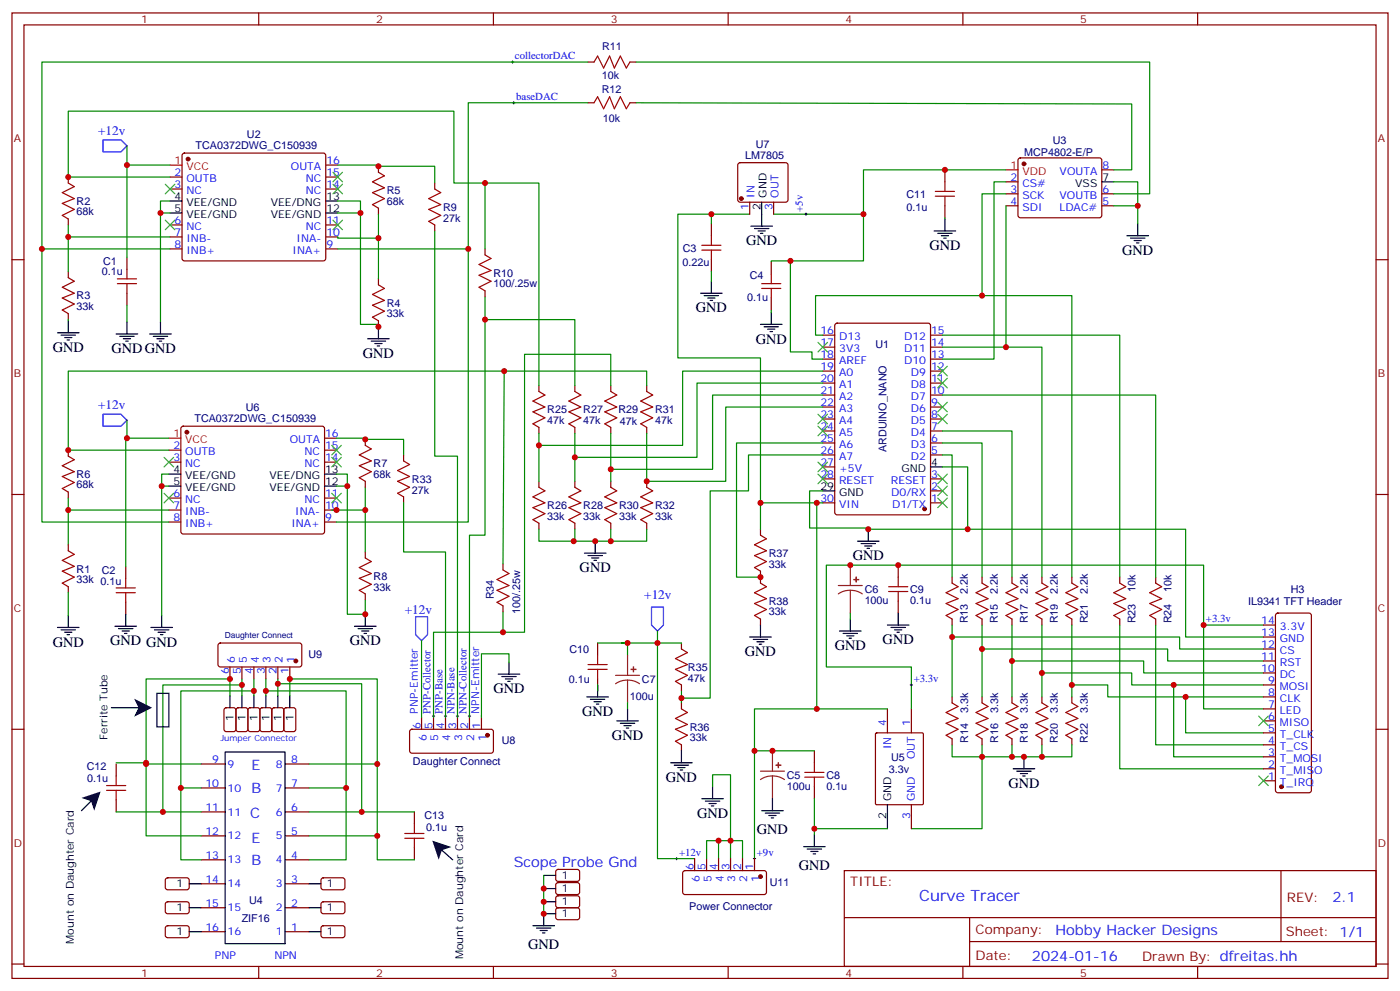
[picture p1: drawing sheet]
<svg xmlns="http://www.w3.org/2000/svg" width="412mm" height="292mm" viewBox="0 0 412 292" stroke-linecap="round" stroke-linejoin="round" font-family="sans-serif">
<g fill="none" stroke="#870000" stroke-width=".35">
<path d="M3.5 3.8h405.4v284.3h-405.4zM7.1 7.3h398.2v277.3h-398.2zM76.2 3.8v3.5M145.3 3.8v3.5M173.2 18.3h1.8M185.6 18.3h1.7M214.5 3.8v3.5M283.6 3.8v3.5M352.8 3.8v3.5M173.2 30.3h1.8M185.6 30.3h1.7M20.1 52.1v1.8"/>
<path d="M50.1 52.1h3.5M50.1 55.7h3.5M53.9 45.3l.4-.2h40.9l.5 .2 .3 .5-.1 30.6-.7 .4h-41.1l-.5-.7v-30.3zM96 52.1h3.5M96 55.7h3.5M96 48.6h3.5M111.5 49v1.7M128.1 53.9v1.8M217.5 48.1l.5-.2h13.4l.5 .2 .2 .5v10.2l-.2 .5-.5 .2h-13.4l-.5-.2-.2-.5v-10.2zM220.8 59.5v3.6M227.9 59.5v3.6M278.3 50v3.6"/>
<path d="M296.3 53.6h3.6M296.3 57.1h3.6M300.1 46.7l.5-.2h23.2l.5 .2 .3 .5-.1 16.5-.7 .4h-23.5l-.4-.7v-16.2zM324.6 57.1h3.5M324.6 50h3.5M3.5 76.5h3.6M20.1 64.5v1.8M37.4 75.8v3.5M50.1 66.3h3.5M50.1 69.8h3.5M50.1 73.3h3.5M96 66.3h3.5"/>
<path d="M96 69.8h3.5M96 73.3h3.5M111.5 61.3v1.8M128.1 66.3v1.7M142.9 73.3v1.8M209.5 65.9v3.5M209.5 76.5v3.5M227.2 77.2v3.5M278.3 60.6v3.5M296.3 60.6h3.6M324.6 60.6h3.5M405.3 76.5h3.6"/>
<path d="M20.1 80v1.8M20.1 92.4v1.7M37.4 86.4v3.5M111.5 82.1v1.8M111.5 94.5v1.7M142.9 85.7v1.7M227.2 87.8v3.5M242.4 98.7h3.5M246.1 95.4l.5-.2h26.8l.7 .4v55.3l-.5 .7h-27l-.7-.4v-55.3zM274.1 98.7h3.5M158.7 113.5v1.8M169.3 113.5v1.8"/>
<path d="M179.9 113.5v1.8M190.5 113.5v1.8M242.4 119.9h3.5M242.4 116.3h3.5M242.4 112.8h3.5M242.4 109.3h3.5M242.4 105.8h3.5M242.4 102.2h3.5M274.1 119.9h3.5M274.1 116.3h3.5M274.1 112.8h3.5M274.1 109.3h3.5"/>
<path d="M274.1 105.8h3.5M274.1 102.2h3.5M20.1 132.6v1.7M49.7 132.6h3.6M49.7 136.1h3.6M53.5 125.7l.5-.2h40.9l.5 .2 .2 .5-.1 30.6-.6 .5-41.2-.1-.4-.6v-30.4zM95.6 132.6h3.5M95.6 136.1h3.5M95.6 129h3.5M107.6 129.4v1.8M118.9 134v1.7M158.7 125.9v1.7"/>
<path d="M169.3 125.9v1.7M179.9 125.9v1.7M190.5 125.9v1.7M242.4 134h3.5M242.4 130.5h3.5M242.4 126.9h3.5M242.4 123.4h3.5M242.4 137.5h3.5M274.1 134h3.5M274.1 130.5h3.5M274.1 126.9h3.5M274.1 123.4h3.5"/>
<path d="M3.5 145.6h3.6M20.1 144.9v1.8M49.7 146.7h3.6M49.7 150.2h3.6M49.7 153.7h3.6M95.6 146.7h3.5M95.6 150.2h3.5M95.6 153.7h3.5M107.6 141.7v1.8M118.9 146.3v1.8M158.7 141.7v1.8M158.7 154.1v1.8"/>
<path d="M169.3 141.7v1.8M169.3 154.1v1.8M179.9 141.7v1.8M179.9 154.1v1.8M190.5 141.7v1.8M190.5 154.1v1.8M224 155.9v1.7M242.4 148.1h3.5M242.4 141h3.5M274.1 148.1h3.5M274.1 144.6h3.5M274.1 141h3.5"/>
<path d="M405.3 145.6h3.6M20.1 160.4v1.8M20.1 172.8v1.8M37 166.8v3.5M37 177.4v3.5M107.6 162.6v1.7M107.6 174.9v1.8M148.2 166.1v1.8M148.2 178.4v1.8M224 168.2v3.5M264.6 166.4v3.6M264.6 177v3.6"/>
<path d="M280.5 170v1.7M289.3 170v1.7M298.1 170v1.7M306.9 170v1.7M315.7 170v1.7M329.8 170v1.7M340.4 170v1.7M64.4 189.6l.5-.2h23.6l.4 .7-.1 5.9-.6 .4h-23.6l-.4-.7v-5.6zM67.7 196.4v3.6M71.3 196.4v3.6M74.8 196.4v3.6M78.3 196.4v3.6"/>
<path d="M81.8 196.4v3.6M85.4 196.4v3.6M176 189.4v3.5M176 200v3.5M200.7 189.4v1.7M224 182.3v1.8M280.5 182.3v1.8M289.3 182.3v1.8M298.1 182.3v1.8M306.9 182.3v1.8M315.7 182.3v1.8M329.8 182.3v1.8"/>
<path d="M340.4 182.3v1.8M372.2 198.2h3.5M372.2 194.7h3.5M372.2 191.1h3.5M372.2 187.6h3.5M372.2 184.1h3.5M375.9 180.8l.5-.2h9.2l.5 .2 .2 .5v51.5l-.2 .5-.5 .2h-9.2l-.5-.3-.2-.4v-51.5zM3.5 214.8h3.6M66.2 208.6l.5-.2h2.1l.6 .5 .1 5.9-.5 .6-2.3 .1-.7-.5v-5.9zM69.7 208.6l.5-.2h2.1l.7 .5v5.9l-.4 .6-2.4 .1-.6-.5-.1-5.9zM73.3 208.6l.4-.2h2.1l.7 .5 .1 5.9-.5 .6-2.4 .1-.6-.5-.1-5.9zM76.8 208.6l.5-.2h2.1l.6 .5 .1 5.9-.5 .6-2.3 .1-.7-.5v-5.9z"/>
<path d="M80.3 208.6l.5-.2h2.1l.7 .5v5.9l-.5 .6-2.3 .1-.7-.5v-5.9zM83.8 208.6l.5-.2h2.1l.7 .5v5.9l-.4 .6-2.4 .1-.6-.5-.1-5.9zM120.9 215l.5-.2h23.5l.4 .7v5.9l-.7 .4h-23.5l-.5-.7v-5.6zM124.2 211.2v3.6M127.7 211.2v3.6M131.2 211.2v3.6M134.8 211.2v3.6M138.3 211.2v3.6M141.8 211.2v3.6M200.7 201.7v1.8M200.7 207v1.8M200.7 219.4v1.7"/>
<path d="M257.9 216l.3-.2h13.4l.3 .2 .1 20.6-.2 .3-13.6 .1-.3-.2zM261.4 208.8v7M268.5 208.8v7M280.5 205.2v1.8M280.5 217.6v1.8M289.3 205.2v1.8M289.3 217.6v1.8M298.1 205.2v1.8M298.1 217.6v1.8M306.9 205.2v1.8M306.9 217.6v1.8M315.7 205.2v1.8"/>
<path d="M315.7 217.6v1.8M372.2 219.4h3.5M372.2 215.8h3.5M372.2 212.3h3.5M372.2 208.8h3.5M372.2 205.2h3.5M372.2 201.7h3.5M405.3 214.8h3.6M34.2 225v3.5M34.2 235.6v3.5M59.3 239.1h7M59.3 232.1h7"/>
<path d="M59.3 225h7M84 239.1h7M84 232.1h7M84 225h7M122.1 239.1v3.5M239.9 221.1v3.5M239.9 231.7v3.5M268.5 237v7.1M372.2 229.9h3.5M372.2 226.4h3.5M372.2 222.9h3.5M48.9 258.7l.5-.2 5.9 .1 .4 .6v2.4l-.7 .4h-5.9l-.4-.7v-2.1z"/>
<path d="M59.3 253.2h7M59.3 246.2h7M84 253.2h7M84 246.2h7M94.8 258.7l.4-.2 6 .1 .4 .6-.1 2.4-.6 .4h-5.9l-.5-.7v-2.1zM122.1 249.7v3.5M163.9 256.3l.5-.3 5.9 .1 .4 .7v2.3l-.7 .5-5.9-.1-.4-.6v-2.1zM201.3 256.6l.5-.2 23.5 .1 .5 .6-.1 5.9-.6 .5-23.6-.1-.4-.7v-5.6zM204.6 252.9v3.5M208.1 252.9v3.5M211.7 252.9v3.5M215.2 252.9v3.5"/>
<path d="M218.7 252.9v3.5M222.2 252.9v3.5M248.7 256.4h156.6v28.2h-156.6zM377.3 256.4v20.9M48.9 272.8l.5-.2 5.9 .1 .4 .6v2.4l-.7 .5-5.9-.1-.4-.7v-2.1zM48.9 265.8l.5-.2h5.9l.4 .7v2.4l-.7 .4-5.9-.1-.4-.6v-2.1zM59.3 274.4h7M59.3 267.3h7M59.3 260.3h7M84 274.4h7M84 267.3h7M84 260.3h7"/>
<path d="M94.8 265.8l.4-.2h6l.4 .7-.1 2.4-.6 .4-5.9-.1-.5-.6v-2.1zM94.8 272.8l.4-.2 6 .1 .4 .6-.1 2.4-.6 .5-5.9-.1-.5-.7v-2.1zM163.9 260.1l.5-.2 5.9 .1 .4 .6v2.4l-.7 .5-5.9-.1-.4-.7v-2.1zM163.9 264l.5-.2 5.9 .1 .4 .6v2.4l-.7 .4h-5.9l-.4-.7v-2.1zM163.9 267.5l.5-.2 5.9 .1 .4 .6v2.4l-.7 .5-5.9-.1-.4-.6v-2.2zM248.7 270.2h156.5M285.6 277.3h119.6M285.6 270.2v14.2M3.5 283.9h3.6M76.2 284.6v3.5M145.3 284.6v3.5M214.5 284.6v3.5"/>
<path d="M283.6 284.6v3.5M352.8 284.6v3.5M405.3 283.9h3.6"/>
</g>
<g fill="#870000" stroke="#870000" stroke-width=".35">
<circle cx="272.3" cy="149.9" r=".53"/>
<circle cx="301.6" cy="48.3" r=".53"/>
<circle cx="377.5" cy="231.7" r=".53"/>
<circle cx="218.4" cy="58.5" r=".53"/>
<circle cx="55.4" cy="46.8" r=".53"/>
<circle cx="55" cy="127.3" r=".53"/>
<circle cx="143.6" cy="216.5" r=".53"/>
<circle cx="87.1" cy="194.7" r=".53"/>
<circle cx="224" cy="258.2" r=".53"/>
</g>
<g fill="none" stroke="#000" stroke-width=".35">
<path d="M50.1 59.2h3.5M96 59.2h3.5M224.4 59.5v7.1M324.6 53.6h3.5M50.1 62.7h3.5M96 62.7h3.5M221.2 66.6h6.3M222.2 67.3h4.3M223.3 68h2.1M224 68.7h.7M275.2 68h6.3M276.2 68.7h4.3"/>
<path d="M277.3 69.4h2.1M278 70.1h.7M278.3 64.5v3.5M332 69.4h6.3M333 70.1h4.3M334.1 70.8h2.1M334.8 71.5h.7M335.1 65.9v3.5M16.9 98h6.4M18 98.7h4.2M19 99.4h2.2M20.1 94.5v3.5"/>
<path d="M34.2 98.4h6.4M35.3 99.1h4.2M36.3 99.8h2.2M37.4 94.8v3.6M44.1 98.4h6.3M45.2 99.1h4.2M46.2 99.8h2.1M47.3 94.8v3.6M108.3 99.8h6.4M111.5 96.2v3.6M206.4 86.4h6.3M207.4 87.1h4.3"/>
<path d="M208.5 87.8h2.1M209.2 88.5h.7M209.5 82.8v3.6M224 95.5h6.4M225.1 96.2h4.2M226.1 96.9h2.1M226.8 97.6h.7M227.2 92v3.5M19.8 100.1h.7M37 100.5h.7M46.9 100.5h.7M109.4 100.5h4.2"/>
<path d="M110.4 101.2h2.1M111.1 101.9h.7M49.7 139.6h3.6M95.6 139.6h3.5M274.1 137.5h3.5M49.7 143.2h3.6M95.6 143.2h3.5M175.3 159.4v3.5M242.4 144.6h3.5M252.6 159.4h6.3M255.8 155.9v3.5M172.2 162.9h6.3"/>
<path d="M173.2 163.6h4.2M174.3 164.3h2.1M175 165h.7M253.6 160.1h4.3M254.7 160.8h2.1M255.4 161.5h.7M16.9 184.8h6.4M18 185.5h4.2M19 186.2h2.2M19.8 186.9h.7M20.1 181.3v3.5M33.9 184.4h6.3"/>
<path d="M34.9 185.1h4.3M36 185.8h2.1M36.7 186.5h.7M37 180.9v3.5M44.4 184.8h6.4M45.5 185.5h4.2M46.6 186.2h2.1M47.3 186.9h.7M47.6 181.3v3.5M104.4 184.4h6.4M105.5 185.1h4.2M106.5 185.8h2.2"/>
<path d="M107.2 186.5h.7M107.6 180.9v3.5M146.8 198.5h6.3M147.8 199.2h4.2M148.9 200h2.1M149.9 195v3.5M220.8 187.6h6.4M221.9 188.3h4.2M223 189h2.1M223.7 189.7h.7M224 184.1v3.5M247.3 185.8h6.3"/>
<path d="M248.4 186.5h4.2M249.4 187.3h2.1M250.1 188h.7M250.5 182.3v3.5M261.4 184.1h6.4M262.5 184.8h4.2M263.5 185.5h2.1M264.2 186.2h.7M264.6 180.6v3.5M32.8 208.4h8.1M46.2 204.2h3.5v9.9h-3.5zM67.7 204.9v3.5"/>
<path d="M71.3 204.9v3.5M74.8 204.9v3.5M78.3 204.9v3.5M81.8 204.9v3.5M85.4 204.9v3.5M149.6 200.7h.7M172.9 205.2h6.3M173.9 206h4.3M175 206.7h2.1M175.7 207.4h.7M176 201.7v3.5M181.7 212.3h6.3"/>
<path d="M182.7 213h4.3M183.8 213.7h2.1M184.5 214.4h.7M184.9 208.8v3.5M26.8 235.9l-2.8 2.9M66.3 221.5h17.7v56.4h-17.7zM197.6 224.6h6.3M198.6 225.4h4.2M199.7 226.1h2.1M200.4 226.8h.7M200.7 221.1v3.5M206.7 235.2h6.4"/>
<path d="M207.8 235.9h4.2M208.8 236.6h2.2M209.5 237.3h.8M209.9 231.7v3.5M224.4 238.8h6.3M225.4 239.5h4.3M227.5 235.2v3.6M261.4 237v7.1M298.4 226.4h6.4M299.5 227.1h4.2M300.6 227.8h2.1M301.3 228.5h.7"/>
<path d="M301.6 222.9v3.5M130.2 250.4l3.1 2.8M160.2 257.8h3.5M226.5 240.2h2.1M227.2 240.9h.7M236.7 249.3h6.4M237.8 250h4.2M238.8 250.8h2.1M239.5 251.5h.7M239.9 245.8v3.5M55.7 260.3h3.6M55.7 267.3h3.6"/>
<path d="M55.7 274.4h3.6M91 260.3h3.5M91 267.3h3.5M91 274.4h3.5M157 272.6h6.3M158 273.3h4.3M159.1 274h2.1M159.8 274.7h.7M160.2 261.7h3.5M160.2 265.6h3.5M163.7 269.1h-3.5v3.5"/>
</g>
<path d="M50.1 48.6h3.5M296.3 50h3.6M49.7 129h3.6" fill="none" stroke="#f00" stroke-width=".35"/>
<g fill="none" stroke="#a10000" stroke-width=".35">
<path d="M175 18.3l1-1.8 1.8 3.5 1.8-3.5 1.4 3.5 1.7-3.5 1.8 3.5 1.1-1.7M175 30.3l1-1.8 1.8 3.5 1.8-3.5 1.4 3.5 1.7-3.5 1.8 3.5 1.1-1.7M20.1 53.9l1.8 1.1-3.6 1.7 3.6 1.8-3.6 1.4 3.6 1.8-3.6 1.7 1.8 1.1M111.5 50.7l1.7 1.1-3.5 1.8 3.5 1.7-3.5 1.4 3.5 1.8-3.5 1.8 1.8 1M128.1 55.7l1.7 1-3.5 1.8 3.5 1.8-3.5 1.4 3.5 1.7-3.5 1.8 1.8 1.1M275.5 57.8h5.7M275.5 56.4h5.7M278.3 53.6v2.8M278.3 57.8v2.8M37.4 79.3v2.8M142.9 75.1l1.7 1-3.5 1.8 3.5 1.8-3.5 1.4 3.5 1.7-3.5 1.8 1.8 1.1M206.7 73.7h5.7"/>
<path d="M206.7 72.2h5.7M209.5 69.4v2.8M209.5 73.7v2.8M20.1 81.8l1.8 1-3.6 1.8 3.6 1.8-3.6 1.4 3.6 1.7-3.6 1.8 1.8 1.1M34.6 83.5h5.6M34.6 82.1h5.6M37.4 83.5v2.9M111.5 83.9l1.7 1-3.5 1.8 3.5 1.8-3.5 1.4 3.5 1.8-3.5 1.7 1.8 1.1M224.4 83.5h5.6M224.4 84.9h5.6M227.2 80.7v2.8M227.2 84.9v2.9"/>
<path d="M158.7 115.3l1.8 1-3.5 1.8 3.5 1.8-3.5 1.4 3.5 1.7-3.5 1.8 1.7 1.1M169.3 115.3l1.8 1-3.5 1.8 3.5 1.8-3.5 1.4 3.5 1.7-3.5 1.8 1.7 1.1M179.9 115.3l1.8 1-3.5 1.8 3.5 1.8-3.5 1.4 3.5 1.7-3.5 1.8 1.7 1.1M190.5 115.3l1.8 1-3.6 1.8 3.6 1.8-3.6 1.4 3.6 1.7-3.6 1.8 1.8 1.1M20.1 134.3l1.8 1.1-3.6 1.8 3.6 1.7-3.6 1.4 3.6 1.8-3.6 1.8 1.8 1M107.6 131.2l1.8 1-3.6 1.8 3.6 1.7-3.6 1.5 3.6 1.7-3.6 1.8 1.8 1M118.9 135.7l1.7 1.1-3.5 1.8 3.5 1.7-3.5 1.4 3.5 1.8-3.5 1.8 1.8 1M158.7 143.5l1.8 1.1-3.5 1.7 3.5 1.8-3.5 1.4 3.5 1.8-3.5 1.7 1.7 1.1M169.3 143.5l1.8 1.1-3.5 1.7 3.5 1.8-3.5 1.4 3.5 1.8-3.5 1.7 1.7 1.1M179.9 143.5l1.8 1.1-3.5 1.7 3.5 1.8-3.5 1.4 3.5 1.8-3.5 1.7 1.7 1.1M190.5 143.5l1.8 1.1-3.6 1.7 3.6 1.8-3.6 1.4 3.6 1.8-3.6 1.7 1.8 1.1M224 157.6l1.8 1.1-3.6 1.7 3.6 1.8-3.6 1.4 3.6 1.8-3.6 1.7 1.8 1.1"/>
<path d="M20.1 162.2l1.8 1.1-3.6 1.7 3.6 1.8-3.6 1.4 3.6 1.8-3.6 1.7 1.8 1.1M34.2 174.6h5.7M34.2 173.1h5.7M37 170.3v2.8M37 174.6v2.8M107.6 164.3l1.8 1.1-3.6 1.7 3.6 1.8-3.6 1.4 3.6 1.8-3.6 1.7 1.8 1.1M148.2 167.9l1.7 1-3.5 1.8 3.5 1.7-3.5 1.4 3.5 1.8-3.5 1.8 1.8 1M224 171.7l1.8 1.1-3.6 1.8 3.6 1.7-3.6 1.4 3.6 1.8-3.6 1.8 1.8 1M261.8 174.2h5.6M261.8 172.8h5.6M264.6 170v2.8M264.6 174.2v2.8"/>
<path d="M280.5 171.7l1.7 1.1-3.5 1.8 3.5 1.7-3.5 1.4 3.5 1.8-3.5 1.8 1.8 1M289.3 171.7l1.7 1.1-3.5 1.8 3.5 1.7-3.5 1.4 3.5 1.8-3.5 1.8 1.8 1M298.1 171.7l1.8 1.1-3.6 1.8 3.6 1.7-3.6 1.4 3.6 1.8-3.6 1.8 1.8 1M306.9 171.7l1.8 1.1-3.5 1.8 3.5 1.7-3.5 1.4 3.5 1.8-3.5 1.8 1.7 1M315.7 171.7l1.8 1.1-3.5 1.8 3.5 1.7-3.5 1.4 3.5 1.8-3.5 1.8 1.7 1M329.8 171.7l1.8 1.1-3.5 1.8 3.5 1.7-3.5 1.4 3.5 1.8-3.5 1.8 1.7 1M340.4 171.7l1.8 1.1-3.5 1.8 3.5 1.7-3.5 1.4 3.5 1.8-3.5 1.8 1.7 1M173.2 197.1h5.7M173.2 195.7h5.7M176 192.9v2.8M176 197.1v2.9M200.7 191.1l1.8 1.1-3.5 1.8 3.5 1.7-3.5 1.4 3.5 1.8-3.5 1.8 1.7 1"/>
<path d="M200.7 208.8l1.8 1-3.5 1.8 3.5 1.8-3.5 1.4 3.5 1.7-3.5 1.8 1.7 1.1M280.5 207l1.7 1.1-3.5 1.7 3.5 1.8-3.5 1.4 3.5 1.8-3.5 1.7 1.8 1.1M289.3 207l1.7 1.1-3.5 1.7 3.5 1.8-3.5 1.4 3.5 1.8-3.5 1.7 1.8 1.1M298.1 207l1.8 1.1-3.6 1.7 3.6 1.8-3.6 1.4 3.6 1.8-3.6 1.7 1.8 1.1M306.9 207l1.8 1.1-3.5 1.7 3.5 1.8-3.5 1.4 3.5 1.8-3.5 1.7 1.7 1.1M315.7 207l1.8 1.1-3.5 1.7 3.5 1.8-3.5 1.4 3.5 1.8-3.5 1.7 1.7 1.1M31.4 232.8h5.6M31.4 231.4h5.6M34.2 228.5v2.9M34.2 232.8v2.8M237.1 228.9h5.6M237.1 227.5h5.6"/>
<path d="M239.9 224.6v2.9M239.9 228.9v2.8M119.2 246.9h5.7M119.2 245.5h5.7M122.1 242.6v2.9M122.1 246.9v2.8"/>
</g>
<g fill="none" stroke="#008700" stroke-width=".35">
<path d="M173.2 18.3h-160.9v55h37.8M187.3 18.3h151.4v38.8h-10.6M173.2 30.3h-35.3v43h-38.4M187.3 30.3l146.1 .3v19.4h-5.3M37.4 43v5.6h12.7M37.4 48.6v27.2M50.1 52.1h-30v-19.4h113.6v21.2h25v59.6M50.1 59.2h-2.8v35.6M99.5 48.6h12v.4h16.6v4.9M99.5 59.2h6.7v36.3h5.3v.7M142.9 53.9v19.4M296.3 53.6h-3.5v52.2h-15.2"/>
<path d="M296.3 57.1h-7v30M296.3 50h-41.9v13.1h-26.5M328.1 53.6h7v12.3M12.3 73.3v80.4h37.4M20.1 66.3v3.5h30M20.1 69.8v10.2M47.3 62.7h2.8M99.5 62.7h6.7M111.5 63.1v7h-12v-.3M111.5 70.1v12M128.1 68v66.3h6.7v76.9M137.9 73.3v80.4h-38.8"/>
<path d="M209.5 63.1v2.8M220.8 63.1h-21.1v42.3h24.3v42.7M232.8 76.8h-5.6v.4M254.4 63.1v13.7h-21.6v26.8h6.4v2.2h3.2M278.3 64.1v.4M296.3 60.6v41.6M328.1 60.6h7M20.1 94.1v.4M37.4 89.9v4.9M142.9 87.4v6.7h26.4v19.4M142.9 94.1v63.5h-4.6v53.6M209.5 80v2.8"/>
<path d="M227.2 91.3v.7M242.4 98.7h-2.2v-11.6h75.5v82.9M277.6 98.7h52.2v71.3M148.5 109.3h-128.4v23.3M179.9 113.5v-9.1h-25.4v81.8h-6.3v-6M190.5 113.5v-4.2h-42l-.3 56.8M242.4 109.3h-41.3v21.9h-42.4M242.4 112.8h-37.1v21.9h-36M242.4 116.3h-32.5v21.9h-30M242.4 119.9h-28.6v21.8h-23.3v-14.1M277.6 116.3h62.8v53.7M277.6 102.2h29.3v67.8"/>
<path d="M19.8 132.6h29.9M37.4 123.8v5.2M49.7 139.6h-2.1v3.6M49.7 129h-12.7v37.8M99.1 139.6h3.2v3.6M99.1 129h8.5v.4h11.3v4.6M158.7 127.6v14.1M169.3 127.6v14.1M179.9 127.6v14.1M242.4 130.5h-25.4v39.5h7M242.4 134h-21.9v10.6h-11.3v61h-8.5M277.6 134h2.9v36"/>
<path d="M277.6 130.5h11.7v39.5M277.6 126.9h20.5v43.1M277.6 137.5h7.4v18.4M20.1 146.7v13.7M20.1 150.2h29.6M49.7 143.2h-2.1v38.1M97.7 150.2h9.9M99.1 143.2h3.2v37.7h5.3v-4.2M107.6 143.5v19.1M118.9 148.1v14.5h12.3v48.6M158.7 155.9v3.5h31.8v-3.5M169.3 155.9v3.5h-.3"/>
<path d="M179.9 155.9v3.5M240.6 148.1v60.7M242.4 148.1h-18.4v7.8M242.4 144.6h-3.9v10.9h17.3v.4h93.4v31.7h23M20.1 174.6v6.7M71.3 200v1.7h-23.3v37.4h11.3M74.8 200v3.5h-21.5v49.7h6M78.3 200v3.5h23.7v28.6h-11M81.8 200v1.4h24.7v37.7h-15.5M124.2 188.7v22.5M148.2 186.2h-20.5v25M149.9 195v-2.5h-8.1v18.7"/>
<path d="M176 189.4h8.9h-1.8M184.9 192.9v-3.5h8.8v63.5h10.9M193.7 185.8v3.6h7M250.5 180.6v1.7M280.5 187.6h67v3.5h24.7M280.5 184.1v21.1M289.3 191.1h54.7v3.6h28.2M289.3 184.1v21.1M298.1 194.7h38.8v3.5h35.3M298.1 184.1v21.1M306.9 198.2h26.5v3.5h38.8M306.9 184.1v21.1"/>
<path d="M315.7 184.1v21.1M329.8 184.1v42.3h42.4M340.4 184.1v35.3h31.8M354.5 184.1v24.7h17.7M372.2 184.1h-17.7v-17.7h-111.1v30h25.1v12.4M67.7 204.9v-4.9h-24.7v46.2h16.3M71.3 201.7v3.2M74.8 203.5v1.4M78.3 203.5v1.4M81.8 201.4v3.5M85.4 204.9v-4.9h25.7v46.2h-20.1M176 201.7v1.8"/>
<path d="M184.9 207v1.8M200.7 203.5v3.5M261.4 208.8h-39.2v12.3M280.5 219.4v3.5h35.2v-3.5M289.3 219.4v24.7h-20.8M298.1 219.4v3.5M306.9 219.4v3.5M315.7 201.7h10.6v3.5h45.9M345.7 201.7v21.2h26.5M349.2 205.2v10.6h23M34.2 239.1h13.8M34.2 224.6h8.8"/>
<path d="M43 225h16.3M53.3 232.1h6M91 225h20.1M102 232.1v21.1h-11M106.5 239.1h15.6M209.9 231.7v-3.5h5.3v24.7M239.9 221.1h-17.7v31.8M239.9 235.2v10.6M111.1 246.2v7h11M160.2 257.8v11.3M211.7 252.9v-5.3h7v5.3M211.7 247.6h-3.6v5.3"/>
<path d="M239.9 244.1h21.5"/>
</g>
<g fill="none" stroke="#000" stroke-width=".29">
<path d="M150.6 18.3h.7M151 17.9v.7M151 30.3h.7M151.3 29.9v.7M237.1 63.1h.7M237.4 62.7v.7M354.2 184.1h.7M354.5 183.7v.7M127.4 210.9h.7M127.7 210.5v.7M130.9 210.9h.7M131.2 210.5v.7"/>
<path d="M134.4 210.9h.7M134.8 210.5v.7M137.9 210.9h.7M138.3 210.5v.7M268.1 201.7h.7M268.5 201.4v.7M199 252.9h.7M199.3 252.5v.7M221.9 252.9h.7M222.2 252.5v.7"/>
</g>
<g fill="none" stroke="#8c2424" stroke-width=".35">
<path d="M246.9 172.4h7.1M250.5 173.8l-1.9 .3-1.7 .8M250.5 173.8l1.8 .3 1.7 .8M250.5 166.4v6M250.5 173.8v6.8M181.3 198.9h7.1M184.9 192.9v6M184.9 200.3l-1.9 .2-1.7 .9M184.9 200.3l1.8 .2 1.7 .9M184.9 200.3v6.7M224 227.1h7.1M227.5 228.5l-1.8 .3-1.7 .8"/>
<path d="M227.5 228.5l1.9 .3 1.7 .8M227.5 221.1v6M227.5 228.5v6.7"/>
</g>
<g fill="#8c2424" stroke="#8c2424" stroke-width=".35">
<path d="M228.6 225.4h1.4z"/>
<path d="M229.3 224.6v1.5z"/>
<path d="M251.5 170.7h1.4z"/>
<path d="M252.2 170v1.4z"/>
<path d="M185.9 197.1l1.4 .1z"/>
<path d="M186.6 196.4v1.4z"/>
</g>
<path d="M30.3 41.2h5.3l1.8 1.8-1.8 1.7h-5.3zM30.3 122h5.3l1.8 1.8-1.8 1.7h-5.3zM191.9 178.8h3.5v5.3l-1.7 1.7-1.8-1.7zM122.4 181.6h3.5v5.3l-1.7 1.8-1.8-1.8z" fill="none" stroke="#00f" stroke-width=".35"/>
<g fill="none" stroke="#3c3" stroke-width=".35">
<path d="M48.7 54.3l2.8 2.8M51.5 54.3l-2.8 2.8M98.1 54.3l2.8 2.8M98.1 50.7l2.8 2.9M100.9 54.3l-2.8 2.8M100.9 50.7l-2.8 2.9M48.7 64.8l2.8 2.9M51.5 64.8l-2.8 2.9M98.1 64.8l2.8 2.9M100.9 64.8l-2.8 2.9M240.9 100.8l2.9 2.8M243.8 100.8l-2.9 2.8"/>
<path d="M276.2 107.9l2.8 2.8M276.2 118.5l2.8 2.8M276.2 111.4l2.8 2.8M279 107.9l-2.8 2.8M279 118.5l-2.8 2.8M279 111.4l-2.8 2.8M48.3 134.7l2.9 2.8M51.2 134.7l-2.9 2.8M97.7 134.7l2.8 2.8M97.7 131.2l2.8 2.8M100.5 134.7l-2.8 2.8M100.5 131.2l-2.8 2.8"/>
<path d="M240.9 136.1l2.9 2.8M240.9 139.6l2.9 2.9M240.9 125.5l2.9 2.8M240.9 122l2.9 2.8M243.8 136.1l-2.9 2.8M243.8 139.6l-2.9 2.9M243.8 125.5l-2.9 2.8M243.8 122l-2.9 2.8M276.2 122l2.8 2.8M276.2 139.6l2.8 2.9M279 122l-2.8 2.8M279 139.6l-2.8 2.9"/>
<path d="M48.3 145.3l2.9 2.8M51.2 145.3l-2.9 2.8M97.7 145.3l2.8 2.8M100.5 145.3l-2.8 2.8M276.2 143.2l2.8 2.8M276.2 146.7l2.8 2.8M279 143.2l-2.8 2.8M279 146.7l-2.8 2.8M370.8 210.9l2.8 2.8M373.6 210.9l-2.8 2.8M370.8 228.5l2.8 2.9M373.6 228.5l-2.8 2.9"/>
</g>
<path d="M39.5 205.8l5.3 2.6-5.3 2.7 1.3-2.7zM24 235l5.6-1.9-1.8 5.6-1-2.8zM127.4 247.6l5.6 1.9-2.8 .9-1 2.8z" fill="#000"/>
<g fill="#c00">
<circle cx="289.3" cy="222.9" r=".88"/>
<circle cx="298.1" cy="222.9" r=".88"/>
<circle cx="306.9" cy="222.9" r=".88"/>
<circle cx="301.6" cy="222.9" r=".88"/>
<circle cx="280.5" cy="187.6" r=".88"/>
<circle cx="289.3" cy="191.1" r=".88"/>
<circle cx="298.1" cy="194.7" r=".88"/>
<circle cx="306.9" cy="198.2" r=".88"/>
<circle cx="315.7" cy="201.7" r=".88"/>
<circle cx="354.5" cy="184.1" r=".88"/>
<circle cx="345.7" cy="201.7" r=".88"/>
<circle cx="289.3" cy="87.1" r=".88"/>
<circle cx="250.5" cy="166.4" r=".88"/>
<circle cx="264.6" cy="166.4" r=".88"/>
<circle cx="335.1" cy="60.6" r=".88"/>
<circle cx="224" cy="170" r=".88"/>
<circle cx="190.5" cy="141.7" r=".88"/>
<circle cx="158.8" cy="131.2" r=".88"/>
<circle cx="169.3" cy="134.7" r=".88"/>
<circle cx="179.9" cy="138.2" r=".88"/>
<circle cx="184.9" cy="189.4" r=".88"/>
<circle cx="349.3" cy="205.2" r=".88"/>
<circle cx="227.5" cy="221.1" r=".88"/>
<circle cx="239.9" cy="244.1" r=".88"/>
<circle cx="222.3" cy="221.1" r=".88"/>
<circle cx="255.8" cy="155.9" r=".88"/>
<circle cx="285" cy="155.9" r=".88"/>
<circle cx="296.3" cy="102.2" r=".88"/>
<circle cx="142.9" cy="94.1" r=".88"/>
<circle cx="200.7" cy="205.6" r=".88"/>
<circle cx="160.2" cy="261.7" r=".88"/>
<circle cx="215.2" cy="247.6" r=".88"/>
<circle cx="224" cy="148.1" r=".88"/>
<circle cx="254.4" cy="63.1" r=".88"/>
<circle cx="111.5" cy="70.1" r=".88"/>
<circle cx="20.1" cy="69.8" r=".88"/>
<circle cx="47.3" cy="62.7" r=".88"/>
<circle cx="106.2" cy="62.7" r=".88"/>
<circle cx="37.4" cy="48.6" r=".88"/>
<circle cx="142.9" cy="53.9" r=".88"/>
<circle cx="20.1" cy="52.1" r=".88"/>
<circle cx="137.9" cy="73.3" r=".88"/>
<circle cx="12.3" cy="73.3" r=".88"/>
<circle cx="47.6" cy="143.2" r=".88"/>
<circle cx="37.4" cy="129" r=".88"/>
<circle cx="20.1" cy="150.2" r=".88"/>
<circle cx="20.1" cy="132.6" r=".88"/>
<circle cx="102.3" cy="143.2" r=".88"/>
<circle cx="99.1" cy="150.2" r=".88"/>
<circle cx="107.6" cy="150.2" r=".88"/>
<circle cx="111.5" cy="96.2" r=".88"/>
<circle cx="179.9" cy="159.4" r=".88"/>
<circle cx="169" cy="159.4" r=".88"/>
<circle cx="193.7" cy="189.4" r=".88"/>
<circle cx="175.3" cy="159.4" r=".88"/>
<circle cx="148.5" cy="109.3" r=".88"/>
<circle cx="209.6" cy="63.1" r=".88"/>
<circle cx="107.6" cy="180.9" r=".88"/>
<circle cx="278.3" cy="50" r=".88"/>
<circle cx="240.6" cy="208.8" r=".88"/>
<circle cx="240.6" cy="148.1" r=".88"/>
<circle cx="107.6" cy="129.4" r=".88"/>
<circle cx="111.5" cy="49" r=".88"/>
<circle cx="43" cy="225" r=".88"/>
<circle cx="53.3" cy="232.1" r=".88"/>
<circle cx="111.1" cy="225" r=".88"/>
<circle cx="102" cy="232.1" r=".88"/>
<circle cx="74.8" cy="203.5" r=".88"/>
<circle cx="78.3" cy="203.5" r=".88"/>
<circle cx="81.8" cy="201.4" r=".88"/>
<circle cx="85.4" cy="200" r=".88"/>
<circle cx="71.3" cy="201.7" r=".88"/>
<circle cx="67.7" cy="200" r=".88"/>
<circle cx="148.2" cy="186.2" r=".88"/>
<circle cx="211.7" cy="247.6" r=".88"/>
<circle cx="160.2" cy="265.6" r=".88"/>
<circle cx="160.2" cy="269.1" r=".88"/>
<circle cx="232.8" cy="76.8" r=".88"/>
<circle cx="106.5" cy="239.1" r=".88"/>
<circle cx="111.1" cy="246.2" r=".88"/>
<circle cx="43" cy="224.6" r=".88"/>
<circle cx="48" cy="239.1" r=".88"/>
</g>
<text font-size="4.6" fill="#00f" x="270.8" y="265.4">Curve Tracer</text>
<g font-size="4.2">
<text x="219.8" y="72.2">GND</text>
<text x="273.8" y="73.7">GND</text>
<text x="330.6" y="75.1">GND</text>
<text x="205" y="92">GND</text>
<text x="222.6" y="101.2">GND</text>
<text x="15.5" y="103.6">GND</text>
<text x="32.8" y="104">GNDGND</text>
<text x="106.9" y="105.4">GND</text>
<text x="251.2" y="165">GND</text>
<text x="170.7" y="168.6">GND</text>
<text x="15.5" y="190.4">GND</text>
<text x="32.5" y="190.1">GND GND</text>
<text x="103" y="190.1">GND</text>
<text x="245.9" y="191.5">GND</text>
<text x="260" y="189.7">GND</text>
<text x="219.4" y="193.3">GND</text>
<text x="145.3" y="204.2">GND</text>
<text x="171.4" y="210.9">GND</text>
<text x="180.3" y="217.9">GND</text>
<text x="196.1" y="230.3">GND</text>
<text x="297" y="232.1">GND</text>
<text x="205.3" y="240.9">GND</text>
<text x="223" y="245.5">GND</text>
<text x="235.3" y="256.1">GND</text>
<text x="155.6" y="279.4">GND</text>
</g>
<g font-size="4.2" fill="#00f">
<text x="74.1" y="226.8">E</text>
<text x="74.1" y="233.5">B</text>
<text x="73.7" y="240.9">C</text>
<text x="74.1" y="248.3">E</text>
<text x="74.1" y="254.6">B</text>
<text x="151.3" y="255.3">Scope Probe Gnd</text>
<text x="392.5" y="265.7">2.1</text>
<text x="310.9" y="275.2">Hobby Hacker Designs</text>
<text x="304" y="283">2024-01-16</text>
</g>
<g font-size="3.9" fill="#00f">
<text x="28.9" y="39.6">+12v</text>
<text x="28.9" y="120.4">+12v</text>
<text x="189.8" y="176.4">+12v</text>
<text x="119.2" y="180.8">+12v</text>
</g>
<g font-size="3.9" fill="#800">
<text x="250.5" y="261">TITLE:</text>
<text x="379.1" y="265.7">REV:</text>
<text x="287.4" y="275.2">Company:</text>
<text x="378.7" y="275.8">Sheet: 1/1</text>
<text x="287.4" y="282.9">Date:</text>
<text x="336.4" y="282.9">Drawn By: dfreitas.hh</text>
</g>
<g font-size="3.2" fill="#800">
<text x="41.6" y="6.8">1</text>
<text x="110.8" y="6.8">2</text>
<text x="179.9" y="6.8">3</text>
<text x="249.1" y="6.8">4</text>
<text x="318.2" y="6.8">5</text>
<text x="4.1" y="41.9">A</text>
<text x="405.9" y="41.9">A</text>
<text x="4.1" y="111.1">B</text>
<text x="405.9" y="111.1">B</text>
<text x="4.1" y="180.2">C</text>
<text x="405.9" y="180.2">C</text>
<text x="4.1" y="249.3">D</text>
<text x="405.9" y="249.3">D</text>
<text x="41.6" y="287.6">1</text>
<text x="110.8" y="287.6">2</text>
<text x="179.9" y="287.6">3</text>
<text x="249.1" y="287.6">4</text>
<text x="318.2" y="287.6">5</text>
</g>
<g font-size="3.2" fill="#00f">
<text x="151.7" y="17.4">collectorDAC</text>
<text x="152" y="29.4">baseDAC</text>
<text x="51.4" y="51.8">2</text>
<text x="54.9" y="53.6">OUTB</text>
<text x="85.7" y="50">OUTA</text>
<text x="90.1" y="53.6">NC</text>
<text x="96.1" y="51.8">15</text>
<text x="96.1" y="48.3">16</text>
<text x="297.7" y="53.2">2</text>
<text x="312.1" y="51.4">VOUTA</text>
<text x="324.7" y="49.7">8</text>
<text x="51.4" y="55.3">3</text>
<text x="54.9" y="57.1">NC</text>
<text x="90.1" y="57.1">NC</text>
<text x="96.1" y="55.3">14</text>
<text x="222.2" y="58.2" transform="rotate(-90 222.2 58.2)">IN</text>
<text x="229.3" y="58.2" transform="rotate(-90 229.3 58.2)">OUT</text>
<text x="297.7" y="56.7">3</text>
<text x="301.2" y="55">CS#</text>
<text x="301.2" y="58.5">SCK</text>
<text x="312.1" y="58.5">VOUTB</text>
<text x="324.7" y="56.7">6</text>
<text x="51.4" y="65.9">6</text>
<text x="96.1" y="65.9">11</text>
<text x="220.5" y="61.7" transform="rotate(-90 220.5 61.7)">1</text>
<text x="227.5" y="61.7" transform="rotate(-90 227.5 61.7)">3</text>
<text x="236.5" y="62.4" transform="rotate(-90 236.5 62.4)">+5v</text>
<text x="297.7" y="60.3">4</text>
<text x="301.2" y="62">SDI</text>
<text x="312.1" y="62">LDAC#</text>
<text x="324.7" y="60.3">5</text>
<text x="51.4" y="69.4">7</text>
<text x="54.9" y="67.7">NC</text>
<text x="54.9" y="71.2">INB-</text>
<text x="87.3" y="71.2">INA-</text>
<text x="90.1" y="67.7">NC</text>
<text x="96.1" y="69.4">10</text>
<text x="51.4" y="73">8</text>
<text x="54.9" y="74.7">INB+</text>
<text x="86.2" y="74.7">INA+</text>
<text x="96.1" y="73">9</text>
<text x="241.7" y="98.4">16</text>
<text x="241.7" y="101.9">17</text>
<text x="247.2" y="100.1">D13</text>
<text x="266.3" y="100.1">D12</text>
<text x="274.3" y="101.9">14</text>
<text x="274.3" y="98.4">15</text>
<text x="241.7" y="105.4">18</text>
<text x="247.2" y="103.6">3V3</text>
<text x="247.2" y="107.2">AREF</text>
<text x="266.3" y="107.2">D10</text>
<text x="266.3" y="103.6">D11</text>
<text x="274.3" y="105.4">13</text>
<text x="241.7" y="108.9">19</text>
<text x="241.7" y="112.5">20</text>
<text x="247.2" y="110.7">A0</text>
<text x="268.3" y="110.7">D9</text>
<text x="274.3" y="112.5">11</text>
<text x="274.3" y="108.9">12</text>
<text x="241.7" y="116">21</text>
<text x="241.7" y="119.5">22</text>
<text x="247.2" y="114.2">A1</text>
<text x="247.2" y="117.8">A2</text>
<text x="268.3" y="117.8">D7</text>
<text x="268.3" y="114.2">D8</text>
<text x="274.3" y="119.5">9</text>
<text x="274.3" y="116">10</text>
<text x="241.7" y="123">23</text>
<text x="247.2" y="121.3">A3</text>
<text x="247.2" y="124.8">A4</text>
<text x="268.3" y="124.8">D5</text>
<text x="268.3" y="121.3">D6</text>
<text x="274.3" y="123">8</text>
<text x="85.4" y="130.5">OUTA</text>
<text x="95.8" y="128.7">16</text>
<text x="241.7" y="126.6">24</text>
<text x="241.7" y="130.1">25</text>
<text x="247.2" y="128.3">A5</text>
<text x="247.2" y="131.9">A6</text>
<text x="268.3" y="131.9">D3</text>
<text x="268.3" y="128.3">D4</text>
<text x="274.3" y="130.1">6</text>
<text x="274.3" y="126.6">7</text>
<text x="51.1" y="132.2">2</text>
<text x="51.1" y="135.7">3</text>
<text x="54.6" y="134">OUTB</text>
<text x="54.6" y="137.5">NC</text>
<text x="89.7" y="137.5">NC</text>
<text x="89.7" y="134">NC</text>
<text x="95.8" y="135.7">14</text>
<text x="95.8" y="132.2">15</text>
<text x="241.7" y="133.6">26</text>
<text x="241.7" y="137.2">27</text>
<text x="247.2" y="135.4">A7</text>
<text x="268.3" y="135.4">D2</text>
<text x="274.3" y="133.6">5</text>
<text x="241.7" y="140.7">28</text>
<text x="247.2" y="138.9">+5V</text>
<text x="247.2" y="142.5">RESET</text>
<text x="262.5" y="142.5">RESET</text>
<text x="274.3" y="140.7">3</text>
<text x="51.1" y="146.3">6</text>
<text x="51.1" y="149.9">7</text>
<text x="54.6" y="148.1">NC</text>
<text x="89.7" y="148.1">NC</text>
<text x="95.8" y="149.9">10</text>
<text x="95.8" y="146.3">11</text>
<text x="241.7" y="147.7">30</text>
<text x="247.2" y="149.5">VIN</text>
<text x="262.5" y="146">D0/RX</text>
<text x="262.8" y="149.5">D1/TX</text>
<text x="274.3" y="147.7">1</text>
<text x="274.3" y="144.2">2</text>
<text x="51.1" y="153.4">8</text>
<text x="54.6" y="151.6">INB-</text>
<text x="54.6" y="155.2">INB+</text>
<text x="85.8" y="155.2">INA+</text>
<text x="87" y="151.6">INA-</text>
<text x="95.8" y="153.4">9</text>
<text x="355.2" y="183.2">+3.3v</text>
<text x="371.5" y="183.7">14</text>
<text x="377" y="185.5">3.3V</text>
<text x="371.5" y="190.8">12</text>
<text x="371.5" y="187.3">13</text>
<text x="377" y="189">GND</text>
<text x="69.1" y="195.1" transform="rotate(-90 69.1 195.1)">6</text>
<text x="72.7" y="195.1" transform="rotate(-90 72.7 195.1)">5</text>
<text x="76.2" y="195.1" transform="rotate(-90 76.2 195.1)">4</text>
<text x="79.7" y="195.1" transform="rotate(-90 79.7 195.1)">3</text>
<text x="83.3" y="195.1" transform="rotate(-90 83.3 195.1)">2</text>
<text x="86.8" y="195.1" transform="rotate(-90 86.8 195.1)">1</text>
<text x="371.5" y="197.8">10</text>
<text x="371.5" y="194.3">11</text>
<text x="377" y="196.1">RST</text>
<text x="377" y="192.5">CS</text>
<text x="67.4" y="198.6" transform="rotate(-90 67.4 198.6)">6</text>
<text x="70.9" y="198.6" transform="rotate(-90 70.9 198.6)">5</text>
<text x="74.4" y="198.6" transform="rotate(-90 74.4 198.6)">4</text>
<text x="78" y="198.6" transform="rotate(-90 78 198.6)">3</text>
<text x="81.5" y="198.6" transform="rotate(-90 81.5 198.6)">2</text>
<text x="85" y="198.6" transform="rotate(-90 85 198.6)">1</text>
<text x="269.2" y="200.8">+3.3v</text>
<text x="373.5" y="201.4">9</text>
<text x="377" y="203.1">MOSI</text>
<text x="377" y="199.6">DC</text>
<text x="373.5" y="208.4">7</text>
<text x="373.5" y="204.9">8</text>
<text x="377" y="206.7">CLK</text>
<text x="123.1" y="210.2" transform="rotate(-90 123.1 210.2)">PNP-Emitter</text>
<text x="123.8" y="214.6" transform="rotate(-90 123.8 214.6)">6</text>
<text x="126.8" y="210.2" transform="rotate(-90 126.8 210.2)">PNP-Collector</text>
<text x="127.4" y="214.6" transform="rotate(-90 127.4 214.6)">5</text>
<text x="130.4" y="210.2" transform="rotate(-90 130.4 210.2)">PNP-Base</text>
<text x="130.9" y="214.6" transform="rotate(-90 130.9 214.6)">4</text>
<text x="133.9" y="210.2" transform="rotate(-90 133.9 210.2)">NPN-Base</text>
<text x="134.4" y="214.6" transform="rotate(-90 134.4 214.6)">3</text>
<text x="137.4" y="210.2" transform="rotate(-90 137.4 210.2)">NPN-Collector</text>
<text x="137.9" y="214.6" transform="rotate(-90 137.9 214.6)">2</text>
<text x="141.1" y="210.2" transform="rotate(-90 141.1 210.2)">NPN-Emitter</text>
<text x="141.5" y="214.6" transform="rotate(-90 141.5 214.6)">1</text>
<text x="261.1" y="213.7" transform="rotate(-90 261.1 213.7)">4</text>
<text x="268.1" y="213.7" transform="rotate(-90 268.1 213.7)">1</text>
<text x="373.5" y="215.5">5</text>
<text x="373.5" y="211.9">6</text>
<text x="377" y="213.7">MISO</text>
<text x="377" y="210.2">LED</text>
<text x="125.6" y="218.1" transform="rotate(-90 125.6 218.1)">6</text>
<text x="129.1" y="218.1" transform="rotate(-90 129.1 218.1)">5</text>
<text x="132.6" y="218.1" transform="rotate(-90 132.6 218.1)">4</text>
<text x="136.2" y="218.1" transform="rotate(-90 136.2 218.1)">3</text>
<text x="139.7" y="218.1" transform="rotate(-90 139.7 218.1)">2</text>
<text x="143.2" y="218.1" transform="rotate(-90 143.2 218.1)">1</text>
<text x="262.5" y="220.6" transform="rotate(-90 262.5 220.6)">IN</text>
<text x="373.5" y="219">4</text>
<text x="377" y="220.8">T_CS</text>
<text x="377" y="217.2">T_CLK</text>
<text x="62.5" y="224.6">9</text>
<text x="67" y="226.1">9</text>
<text x="81.2" y="226.1">8</text>
<text x="85.7" y="224.6">8</text>
<text x="269.5" y="223.7" transform="rotate(-90 269.5 223.7)">OUT</text>
<text x="373.5" y="226.1">2</text>
<text x="373.5" y="222.5">3</text>
<text x="377" y="227.8">T_MISO</text>
<text x="377" y="224.3">T_MOSI</text>
<text x="60.5" y="231.7">10</text>
<text x="67" y="233.1">10</text>
<text x="81.2" y="233.1">7</text>
<text x="85.7" y="231.7">7</text>
<text x="373.5" y="229.6">1</text>
<text x="377" y="231.4">T_IRQ</text>
<text x="60.5" y="238.8">11</text>
<text x="85.7" y="238.8">6</text>
<text x="269.5" y="235.9" transform="rotate(-90 269.5 235.9)">GND</text>
<text x="60.5" y="245.8">12</text>
<text x="67" y="240.2">11</text>
<text x="81.2" y="240.2">6</text>
<text x="85.7" y="245.8">5</text>
<text x="268.1" y="241.1" transform="rotate(-90 268.1 241.1)">3</text>
<text x="67" y="247.2">12</text>
<text x="81.2" y="247.2">5</text>
<text x="200" y="252">+12v</text>
<text x="223" y="252">+9v</text>
<text x="60.5" y="252.9">13</text>
<text x="67" y="254.3">13</text>
<text x="81.2" y="254.3">4</text>
<text x="85.7" y="252.9">4</text>
<text x="204.3" y="256.2" transform="rotate(-90 204.3 256.2)">6</text>
<text x="207.8" y="256.2" transform="rotate(-90 207.8 256.2)">5</text>
<text x="211.3" y="256.2" transform="rotate(-90 211.3 256.2)">4</text>
<text x="214.8" y="256.2" transform="rotate(-90 214.8 256.2)">3</text>
<text x="218.4" y="256.2" transform="rotate(-90 218.4 256.2)">2</text>
<text x="221.9" y="256.2" transform="rotate(-90 221.9 256.2)">1</text>
<text x="60.5" y="259.9">14</text>
<text x="67" y="261.3">14</text>
<text x="81.2" y="261.3">3</text>
<text x="85.7" y="259.9">3</text>
<text x="206" y="259.7" transform="rotate(-90 206 259.7)">6</text>
<text x="209.5" y="259.7" transform="rotate(-90 209.5 259.7)">5</text>
<text x="213.1" y="259.7" transform="rotate(-90 213.1 259.7)">4</text>
<text x="216.6" y="259.7" transform="rotate(-90 216.6 259.7)">3</text>
<text x="220.1" y="259.7" transform="rotate(-90 220.1 259.7)">2</text>
<text x="223.7" y="259.7" transform="rotate(-90 223.7 259.7)">1</text>
<text x="60.5" y="267">15</text>
<text x="67" y="268.4">15</text>
<text x="81.2" y="268.4">2</text>
<text x="85.7" y="267">2</text>
<text x="60.5" y="274">16</text>
<text x="67" y="275.4">16</text>
<text x="81.2" y="275.4">1</text>
<text x="85.7" y="274">1</text>
<text x="63.3" y="282.5">PNP</text>
<text x="80.8" y="282.5">NPN</text>
</g>
<g font-size="3.2" fill="#000080">
<text x="177.4" y="14.8">R11</text>
<text x="177.3" y="23.3">10k</text>
<text x="177.2" y="27.5">R12</text>
<text x="177.6" y="36">10k</text>
<text x="72.7" y="40.7">U2</text>
<text x="57.6" y="43.8">TCA0372DWG_C150939</text>
<text x="219.5" y="46.9">LM7805</text>
<text x="222.6" y="43.7">U7</text>
<text x="301.7" y="45.9">MCP4802-E/P</text>
<text x="310.1" y="42.3">U3</text>
<text x="113.9" y="57.2">R5</text>
<text x="267" y="58.2">C11</text>
<text x="22.6" y="63.4">68k</text>
<text x="22.6" y="60.3">R2</text>
<text x="113.9" y="60.3">68k</text>
<text x="130.5" y="65.3">27k</text>
<text x="130.5" y="62.1">R9</text>
<text x="267" y="62.1">0.1u</text>
<text x="30.3" y="78">C1</text>
<text x="201.1" y="74.1">C3</text>
<text x="30" y="81.1">0.1u</text>
<text x="145.3" y="81.5">R10</text>
<text x="201.1" y="78.3">0.22u</text>
<text x="220.8" y="82.2">C4</text>
<text x="22.6" y="88.2">R3</text>
<text x="145.3" y="84.6">100/.25w</text>
<text x="220.1" y="88.5">0.1u</text>
<text x="22.6" y="91.4">33k</text>
<text x="113.9" y="93.5">33k</text>
<text x="113.9" y="90.3">R4</text>
<text x="257.9" y="102.6">U1</text>
<text x="57.3" y="124.2">TCA0372DWG_C150939</text>
<text x="72.4" y="121.2">U6</text>
<text x="161.2" y="124.9">47k</text>
<text x="161.2" y="121.8">R25</text>
<text x="171.8" y="124.9">47k</text>
<text x="171.8" y="121.8">R27</text>
<text x="182.2" y="121.8">R29</text>
<text x="182.6" y="125.3">47k</text>
<text x="193" y="124.9">47k</text>
<text x="193" y="121.8">R31</text>
<text x="110.1" y="137.6">R7</text>
<text x="261.2" y="133.1" transform="rotate(-90 261.2 133.1)">ARDUINO_NANO</text>
<text x="22.6" y="143.9">68k</text>
<text x="22.6" y="140.8">R6</text>
<text x="110.1" y="140.8">68k</text>
<text x="121.4" y="142.2">R33</text>
<text x="121.4" y="145.4">27k</text>
<text x="161.2" y="150">R26</text>
<text x="171.8" y="150">R28</text>
<text x="182.4" y="150">R30</text>
<text x="193" y="150">R32</text>
<text x="161.2" y="153.2">33k</text>
<text x="171.8" y="153.2">33k</text>
<text x="182.4" y="153.2">33k</text>
<text x="193" y="153.2">33k</text>
<text x="226.5" y="167.2">33k</text>
<text x="226.5" y="164.1">R37</text>
<text x="22.6" y="171.8">33k 0.1u</text>
<text x="22.6" y="168.6">R1</text>
<text x="30" y="169">C2</text>
<text x="110.1" y="173.9">33k</text>
<text x="110.1" y="170.7">R8</text>
<text x="145.4" y="176.5" transform="rotate(-90 145.4 176.5)">R34</text>
<text x="226.5" y="178.2">R38</text>
<text x="254.7" y="177.8">100u</text>
<text x="254.7" y="174.7">C6</text>
<text x="268.1" y="177.8">0.1u</text>
<text x="268.1" y="174.7">C9</text>
<text x="285.1" y="174.8" transform="rotate(-90 285.1 174.8)">2.2k</text>
<text x="293.9" y="174.8" transform="rotate(-90 293.9 174.8)">2.2k</text>
<text x="302.8" y="174.8" transform="rotate(-90 302.8 174.8)">2.2k</text>
<text x="311.6" y="174.8" transform="rotate(-90 311.6 174.8)">2.2k</text>
<text x="320.4" y="174.8" transform="rotate(-90 320.4 174.8)">2.2k</text>
<text x="334.5" y="174.4" transform="rotate(-90 334.5 174.4)">10k</text>
<text x="345.1" y="174.4" transform="rotate(-90 345.1 174.4)">10k</text>
<text x="367.6" y="178.2">IL9341 TFT Header</text>
<text x="380.2" y="174.6">H3</text>
<text x="153.2" y="180.9" transform="rotate(-90 153.2 180.9)">100/.25w</text>
<text x="226.5" y="181.3">33k</text>
<text x="285.1" y="183.6" transform="rotate(-90 285.1 183.6)">R13</text>
<text x="293.9" y="183.6" transform="rotate(-90 293.9 183.6)">R15</text>
<text x="302.8" y="183.6" transform="rotate(-90 302.8 183.6)">R17</text>
<text x="311.6" y="183.6" transform="rotate(-90 311.6 183.6)">R19</text>
<text x="320.4" y="183.6" transform="rotate(-90 320.4 183.6)">R21</text>
<text x="334.5" y="183.6" transform="rotate(-90 334.5 183.6)">R23</text>
<text x="345.1" y="183.6" transform="rotate(-90 345.1 183.6)">R24</text>
<text x="90.8" y="193.7">U9</text>
<text x="167.7" y="192.3">C10</text>
<text x="202.6" y="197.6">R35</text>
<text x="167.5" y="201.1">0.1u</text>
<text x="189.1" y="201.1">C7</text>
<text x="202.7" y="200.7">47k</text>
<text x="185.6" y="206.1">100u</text>
<text x="203.2" y="215.2">R36</text>
<text x="285.2" y="210.1" transform="rotate(-90 285.2 210.1)">3.3k</text>
<text x="294" y="210.1" transform="rotate(-90 294 210.1)">3.3k</text>
<text x="302.8" y="210.1" transform="rotate(-90 302.8 210.1)">3.3k</text>
<text x="311.6" y="210.1" transform="rotate(-90 311.6 210.1)">3.3k</text>
<text x="320.4" y="210.1" transform="rotate(-90 320.4 210.1)">3.3k</text>
<text x="147.8" y="219.1">U8</text>
<text x="203.2" y="218.3">33k</text>
<text x="285.2" y="218.8" transform="rotate(-90 285.2 218.8)">R14</text>
<text x="294" y="218.8" transform="rotate(-90 294 218.8)">R16</text>
<text x="302.8" y="218.8" transform="rotate(-90 302.8 218.8)">R18</text>
<text x="311.6" y="218.8" transform="rotate(-90 311.6 218.8)">R20</text>
<text x="320.4" y="218.8" transform="rotate(-90 320.4 218.8)">R22</text>
<text x="25.6" y="226.8">C12</text>
<text x="121.7" y="225.4">Daughter Connect</text>
<text x="261.8" y="227.6">3.3v</text>
<text x="262.5" y="224.1">U5</text>
<text x="25.7" y="230.4">0.1u</text>
<text x="231.8" y="232.5">100u</text>
<text x="231.8" y="229.4">C5</text>
<text x="243.4" y="232.5">0.1u</text>
<text x="243.4" y="229.4">C8</text>
<text x="125" y="241.3">C13</text>
<text x="125.6" y="244.8">0.1u</text>
<text x="226.8" y="261.1">U11</text>
<text x="73.4" y="266.3">U4</text>
<text x="203" y="268">Power Connector</text>
<text x="71.2" y="271.6">ZIF16</text>
</g>
<g font-size="3.2" fill="#f00">
<text x="51.4" y="48.3">1</text>
<text x="54.9" y="50">VCC</text>
<text x="297.7" y="49.7">1</text>
<text x="301.2" y="51.4">VDD</text>
<text x="51.1" y="128.7">1</text>
<text x="54.6" y="130.5">VCC</text>
</g>
<g font-size="3.2">
<text x="324.7" y="53.2">7</text>
<text x="51.4" y="58.8">4</text>
<text x="96.1" y="58.8">13</text>
<text x="225.8" y="58.2" transform="rotate(-90 225.8 58.2)">GND</text>
<text x="316.7" y="55">VSS</text>
<text x="51.4" y="62.4">5</text>
<text x="54.9" y="60.6">VEE/GND</text>
<text x="54.9" y="64.1">VEE/GND</text>
<text x="79.7" y="64.1">VEE/GND</text>
<text x="79.7" y="60.6">VEE/DNG</text>
<text x="96.1" y="62.4">12</text>
<text x="224" y="61.7" transform="rotate(-90 224 61.7)">2</text>
<text x="274.3" y="137.2">4</text>
<text x="51.1" y="139.3">4</text>
<text x="51.1" y="142.8">5</text>
<text x="54.6" y="141">VEE/GND</text>
<text x="79.4" y="141">VEE/DNG</text>
<text x="95.8" y="142.8">12</text>
<text x="95.8" y="139.3">13</text>
<text x="265.5" y="138.9">GND</text>
<text x="54.6" y="144.6">VEE/GND</text>
<text x="79.4" y="144.6">VEE/GND</text>
<text x="241.7" y="144.2">29</text>
<text x="247.2" y="146">GND</text>
<text x="68.8" y="212.2" transform="rotate(-90 68.8 212.2)">1</text>
<text x="72.3" y="212.2" transform="rotate(-90 72.3 212.2)">1</text>
<text x="75.8" y="212.2" transform="rotate(-90 75.8 212.2)">1</text>
<text x="79.4" y="212.2" transform="rotate(-90 79.4 212.2)">1</text>
<text x="82.9" y="212.2" transform="rotate(-90 82.9 212.2)">1</text>
<text x="86.4" y="212.2" transform="rotate(-90 86.4 212.2)">1</text>
<text x="31.6" y="217.9" transform="rotate(-90 31.6 217.9)">Ferrite Tube</text>
<text x="262.5" y="235.9" transform="rotate(-90 262.5 235.9)">GND</text>
<text x="261.1" y="241.1" transform="rotate(-90 261.1 241.1)">2</text>
<text x="52" y="261.3">1</text>
<text x="96.3" y="261.3">1</text>
<text x="165.5" y="258.9">1</text>
<text x="165.5" y="262.7">1</text>
<text x="52" y="268.4">1</text>
<text x="96.3" y="268.4">1</text>
<text x="165.5" y="266.6">1</text>
<text x="52" y="275.4">1</text>
<text x="96.3" y="275.4">1</text>
<text x="165.5" y="270.2">1</text>
<text x="21.8" y="277.9" transform="rotate(-90 21.8 277.9)">Mount on Daughter Card</text>
<text x="136.4" y="282.5" transform="rotate(-90 136.4 282.5)">Mount on Daughter Card</text>
</g>
<text font-size="2.5" fill="#000080" x="66.3" y="188">Daughter Connect</text>
<text font-size="2.5" fill="#00f" x="64.9" y="218.3">Jumper Connector</text>
</svg>
